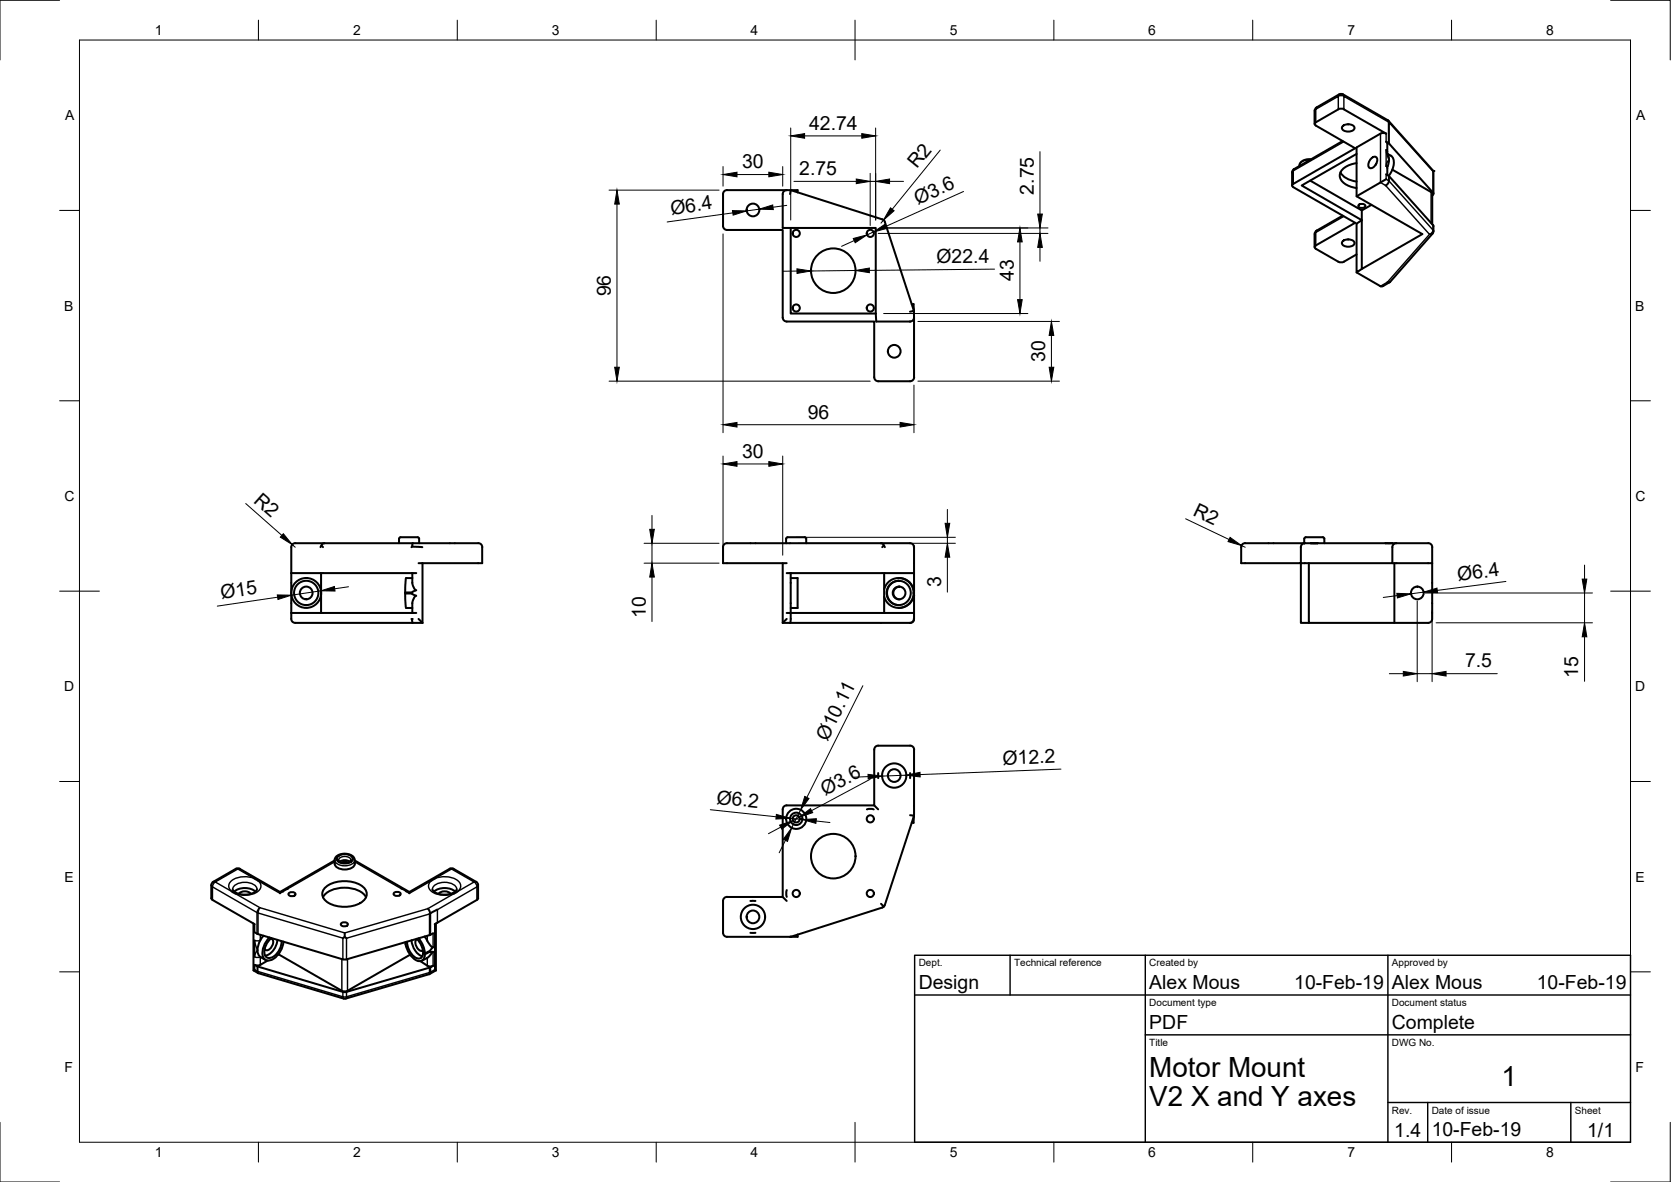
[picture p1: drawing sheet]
<svg xmlns="http://www.w3.org/2000/svg" width="420mm" height="297mm" viewBox="0 0 420 297" stroke-linecap="round" stroke-linejoin="round" font-family="sans-serif">
<!-- layer: Visible -->
<g fill="none" stroke="#000" stroke-width=".51">
<path d="M330.5 27.9v3.2M331.1 27l-.4 .3-.1 .6M336.7 23.7l-5.7 3.3M337.6 31.7a2.08 2.08 0 0 1 3 .3 1.38 1.38 0 0 1-1.8 1.1 .96 .96 0 0 1-1.1-.3 .96 .96 0 0 1-.1-1.1zM337.6 35.4l-12.4 7.2-.3 .7v3.3M337.7 23.7l11.5 6.7M337.7 23.7l-.5-.1-.5 .1M337.9 27.5l10.6 6.1-.7-.2-.7 .2-6 3.4v12.3l16.5 9.5-15.2 8.8v-14.7M337.9 27.5l-.7-.2-.7 .2-5.6 3.2-.3 .4 .2 .4 9.9 5.8-15.5 8.9-.3 .4 .3 .4 15.5 9-9.8 5.7-.3 .4 .2 .4 5.7 3.3 .7 .1 .7-.1M338.9 31.2h.2M341.1 38.7l-13.8 7.9 15.1 8.7-1.3 .9v12.3l1.3-.9M344.8 39.8a.82 .82 0 0 1 1.4 0 2.08 2.08 0 0 1-1.7 2.5 1.38 1.38 0 0 1 0-2.1z"/>
<path d="M348.9 38.7a2.46 2.46 0 0 1 1.3 3.5l-1 2M349.1 39.2a5.8 5.8 0 0 1-.3 3v1.8M349.2 30.4l11.2 12.6-.1 .1M349.3 36.1l11 12.3 .1 .3-.3 .4M349.3 36.1l-.8-.5 .3 .4v2.3l.3 .9M181.8 56.8a1.01 1.01 0 0 0 1 1h14v22M197.8 47.8a1 1 0 0 0-1 1v8.5h23.4v21.5M198.6 48.8l.2-1 23 7.3 .7 .7M198.8 57.3v21.5h21.4M200.6 48.4v-.6h-17.8a1.01 1.01 0 0 0-1 1v8M222.5 55.8l7.3 22.4-1 .1M329.4 45.4l13 7.5 2.4-1.4"/>
<path d="M329.7 40l-1.6 .2a1.65 1.65 0 0 0-1.4 1.5M330.5 58.8v3.3M331.1 57.9l-.4 .4-.1 .5M337.1 43.3a5 5 0 0 0 4 2.3M337.6 54.2l-6.6 3.8M341.1 41a5 5 0 0 0-4.2 2.6 2.61 2.61 0 0 0 1.8 2.9l2.4 .8M341.6 51.6l.8-.4a.65 .65 0 0 1 .9 .7l-.9 .4a.65 .65 0 0 1-.8-.7zM346.1 41.1l-.2 .4M348.5 45l-7.4 4.3M348.5 43.8l.7 .4M349.2 44.2v1.5l-.8 .9M349.2 44.2l11.1 12.4 .1 1.7-.2 .4"/>
<path d="M350.1 42.6l9.7 5.7M359.9 48.2l.3 .5-.1 7.7M360.2 58.7l-10.7 12.1-.7 .1M360.4 43v5.7M196.8 79.8a1.01 1.01 0 0 0 1 1h22v14a1.01 1.01 0 0 0 1 1h8M220.2 78.8l.1 2h8.5M229.3 76.4h.4l.1 1.9M229.8 78.2v1.6M229.8 79.8a1.01 1.01 0 0 1-1 1M229.8 79.8v15M337.6 60.7a2.08 2.08 0 0 1 3 .2 1.38 1.38 0 0 1-1.8 1.1 .96 .96 0 0 1-1.1-.3 .96 .96 0 0 1-.1-1zM338.9 60.2h.2"/>
<path d="M341.1 68.5l6 3.4M341.1 63.9l-3.2 1.9M347.1 71.9h.1M349.4 70.9l-1.8 1.1-.5-.1M228.8 80.8h.1M229.8 94.8a1.01 1.01 0 0 1-1 1M74.2 136.5h46M74.2 136.5a1.01 1.01 0 0 0-1 1v18a1 1 0 0 0 1 1h29.6M80.8 137.1l.4 .4M81.5 136.5l-.5 .3-.4 .7M103.6 137.3l-.1 .2M103.8 136.5l-.1 .9 2.5 .1"/>
<path d="M105 135h-3.3a1.01 1.01 0 0 0-1.3 .4l-.1 1.1M105 135l.4 .4v1.1M120.3 136.5a1.01 1.01 0 0 1 1 1l-.1 4h-16M182.8 136.5h46a1.04 1.04 0 0 1 1 1v18.2M182.8 136.5a1.01 1.01 0 0 0-1 1v4h16M197.7 135.4v1.1M198 135h3.4a1.05 1.05 0 0 1 1.3 .4v1.1M198 135l-.3 .4M221.5 136.5a.52 .52 0 0 1 .6 .4 .52 .52 0 0 1-.3 .6M222.2 137.1l.3 .4M229.8 137.3v.2M313.1 136.5h14.8"/>
<path d="M313.1 136.5a1.01 1.01 0 0 0-1 1v4h15v-4a1.01 1.01 0 0 1 1-1M327.9 136.5h.2M327.9 136.5l.1-1.1a1.01 1.01 0 0 1 1.3-.4h2.4a1.05 1.05 0 0 1 1.3 .4v1.1M328.1 136.5h-.2M328.1 136.5h1.5M329.6 136.5h1.7M331.3 136.5h17.1M348.4 136.5h1.7M350.1 136.5h9M351.1 136.5a1.01 1.01 0 0 0-1 1v4h-23v15h2M359.1 136.5a1.01 1.01 0 0 1 1 1v4M73.2 154h31.5"/>
<path d="M73.2 144h31.5M80.7 144v10M101.9 148.9h1.7v.2h-1.7zM101.9 149.1l.2 3.7M102.1 152.8h1.6M102.1 145.3h1.6M102.1 145.3l-.2 3.6M103.5 155.5l.3 1M103.6 149.1l1.1 .6-.6 .5-.4 1v2.8M103.7 144v2.8l.4 1.1 .6 .4-1.1 .6M103.8 156.5h2.4M103.8 155.5l-.2 .2"/>
<path d="M105.2 155.5l1 1M106.2 141.5v15M196.8 156.5h32M196.8 141.5v15M197.8 154h1l-.2 2.5M197.8 155.5l-1 1M197.8 144h32M198.8 144v10h31M198.8 145.3h1.8v7.5h-1.8M222.3 144v10M222.3 148.1a3.8 3.8 0 0 1 4.1-2.8 3.8 3.8 0 0 1 3.3 3.6M226 145.3a3.8 3.8 0 0 1 3.6 2.4l.2 1.2"/>
<path d="M226 152.8h.1M226 146a3.1 3.1 0 0 0-3 3 3.1 3.1 0 0 0 3 3.1M226.1 147.4a1.6 1.6 0 0 0-1.5 1.6 1.6 1.6 0 0 0 1.5 1.6M229.7 148.9l.1 .2zM229.7 149.1a3.8 3.8 0 0 1-3.3 3.6 3.8 3.8 0 0 1-4.1-2.8M229.8 155.5a.89 .89 0 0 1-1 1M229.8 149.1v.6l-.5 1.2a3.8 3.8 0 0 1-3.2 1.9M229.8 155.5a1.01 1.01 0 0 1-1 1M329.1 141.5v15h30a1 1 0 0 0 1-1v-14M350.1 141.5h10M350.6 141.5v15M220.8 194.3v1.2"/>
<path d="M228.8 187.4h-8a1.01 1.01 0 0 0-1 1v14h-22a.97 .97 0 0 0-1 1v22h-14a.97 .97 0 0 0-1 1v8a1.01 1.01 0 0 0 1 1h17.8v-.5M228.8 194.3v1.2M228.8 187.4a1.01 1.01 0 0 1 1 1M229.8 188.4v16a.43 .43 0 0 1 0 .6 .43 .43 0 0 1-.6-.1h-.4M84.1 216.2l-13.7 8-10.1-5.9-.8-.1-6.1 3.5-.3 .8v3.2l.3 .4M84.2 217.1a2.23 2.23 0 0 0 2.5 1.4 2.07 2.07 0 0 0 2.5-2.4 2.68 2.68 0 0 0-3.7-1.4l-.5 .3a1.43 1.43 0 0 0-.9 1.1v1M85.1 216.1l.5 .6 .8 .2 1.3-.2 .5-.6M85.4 216.5a2.31 2.31 0 0 1 2.6 0M85.9 216.8l.8-.3 .7 .3M89.2 216.2l13.7 8 10.4-6 .8 .1 5.6 3.3M219.7 203.4l-.7-.1-1 .1M219.8 202.4l1 1"/>
<path d="M229.8 204.9l-.1 1.9h-.4M229.8 205l-7.6 22.8M53.4 226.2l10.6 6M58.3 224l.9 .6M58.5 223.5l.2 .4 .6 .4 1.9 .5 2.3-.3 .8-.5 .3-.5M58.9 224.1a4.4 4.4 0 0 1 5.3 0M60.1 224.6a2.15 2.15 0 0 1 3 0M63.7 232.1v11.8l1.2 .6M63.9 220.8l.9 .5M64 234.3l.9 .4 21.3 6.4M66.3 235.1a5 5 0 0 0-1.3 4.9l.5 .5 1.3 .7M67.7 235.6a5.1 5.1 0 0 0-1.5 5 1.65 1.65 0 0 0 2.6 .3l1.1-.9 .8-1.3 .6-2.1"/>
<path d="M68.1 235.9a1.06 1.06 0 0 1 .4 1.7l-.5 .7a.94 .94 0 0 1-1.4 .2M68.2 235.7a4.3 4.3 0 0 0-1.5 4.4 1.61 1.61 0 0 0 2.7-.2l1.1-1.6 .3-1.8M69.7 236.2a4.4 4.4 0 0 1-3 4M70 239.8l16 9.2M70 239.8h.1M70 239.8v.1M70.4 224.2v.3M72.3 223.4l-1.2 .7M72.6 224.5l.8-.3a.65 .65 0 0 1 .9 .7l-.9 .3a.65 .65 0 0 1-.8-.7zM81.2 225.5a6.2 6.2 0 0 1 6.4-2.4l.9 .2a4.9 4.9 0 0 1 3.5 2.2M81.9 222.9a8.2 8.2 0 0 1 9.4 0 2.31 2.31 0 0 1 .9 2.2 2.31 2.31 0 0 1-1.6 1.8 8.4 8.4 0 0 1-8.7-.5 2.17 2.17 0 0 1 0-3.5zM85.7 232.1l.9-.3a.65 .65 0 0 1 .8 .7l-.8 .3a.65 .65 0 0 1-.9-.7z"/>
<path d="M86.7 234.4v.2a.92 .92 0 0 1-.5 1.2M86.7 235.5l.4 .3M99 224.4l.9-.3a.65 .65 0 0 1 .8 .7l-.8 .4a.65 .65 0 0 1-.9-.8zM100.9 223.3l1.2 .7M101.9 236.8a5.6 5.6 0 0 0 3.2 4.7 1.42 1.42 0 0 0 1.7-1.7M102.9 224.2v.3M103.1 239.9l-15.7 9.1-.7 .2-.7-.2M103.5 236.3a4.7 4.7 0 0 0 2.7 4M104.8 235.9a4.6 4.6 0 0 1 1.4 4.4 1.19 1.19 0 0 1-2 .1l-1.2-1.4-.5-1.2-.1-1.2M104.9 236a1.58 1.58 0 0 0 .1 2.4l.2 .2a.79 .79 0 0 0 1.1 .3M105.2 235.8l1.3 2.1 .3 1.7M106.8 235.3l1.4 2.2 .5 .5h.2l-.8 .9"/>
<path d="M106.8 239.6l1.3-.7v.2l-1.3 .7zM107.6 228.4l.6 1.1M108.1 239.1l.8 .1-1.5 1.5M108.2 229.5l-.2 .2M108.7 223.5l.3 .5 .5 .3 1.9 .5 2.3-.3 .9-.5 .2-.5M108.9 234.5l-.9 .5-20.9 6.1h-.9M109.1 224.1a4.4 4.4 0 0 1 5.4 0M109.4 220.8l-.9 .5M109.6 232.1v11.8M110 228.6l-1.8 .9M110.3 224.6a2.15 2.15 0 0 1 3 0M115.1 224l-.9 .6"/>
<path d="M119.7 221.6l.4 .4 .1 .5M119.9 226.2l-10.6 6M120.2 222.5v3.2M120.2 225.7l-.3 .4M188.7 226.4h1.2M188.7 234.4h1.2M196.8 225.4l1 1M197.8 223.7l-.1 .7 .1 1M198.8 235.4h.1M221.5 227.1l.7 .7-.1 .1-23.4 7.5M64 243.7l-.3 .2M64.7 242.9v1.3l.3 .4 21.4 6.3"/>
<path d="M64.7 242.9l21.5 6.4M65.5 242.5l-.7 .1-.8-.1 .7 .4M67.3 241.4l-1.9 1.1M86.4 250.9h.6M105.7 241.5l1.9 1.3 1.3-.1-.9 .5-20.9 6.1h-.9M107.4 240.7l-1.4 .7M108 244.4l.1 .1-.2 .3-20.9 6.1M108.2 244.3l-.1 .2M109.3 243.7l.3 .2M109.6 243.9l-1.6 .9"/>
<circle cx="189.3" cy="52.8" r="1.6"/>
<circle cx="200.2" cy="58.6" r=".9"/>
<circle cx="218.8" cy="58.6" r=".9"/>
<circle cx="200.2" cy="77.4" r=".9"/>
<circle cx="209.5" cy="68" r="5.6"/>
<circle cx="218.8" cy="77.4" r=".9"/>
<circle cx="224.8" cy="88.3" r="1.6"/>
<circle cx="77" cy="149" r="3.8"/>
<circle cx="77" cy="149" r="1.6"/>
<circle cx="77" cy="149" r="3.1"/>
<circle cx="226" cy="149" r="3"/>
<circle cx="226.1" cy="149" r="1.6"/>
<circle cx="356.4" cy="149" r="1.6"/>
<circle cx="224.8" cy="194.9" r="3.1"/>
<circle cx="224.8" cy="194.9" r="1.6"/>
<circle cx="200.2" cy="205.8" r="1.56"/>
<circle cx="200.2" cy="205.8" r=".9"/>
<circle cx="200.2" cy="205.8" r="2.53"/>
<circle cx="209.5" cy="215.2" r="5.6"/>
<circle cx="218.8" cy="205.8" r=".9"/>
<circle cx="189.3" cy="230.4" r="3.1"/>
<circle cx="189.3" cy="230.4" r="1.6"/>
<circle cx="200.2" cy="224.5" r=".9"/>
<circle cx="218.8" cy="224.5" r=".9"/>
</g>
<!-- layer: Visible Narrow -->
<g fill="none" stroke="#000" stroke-width=".36">
<path d="M330.8 27.5l5.7-3.3v3.3M330.8 27.5v3.2M330.9 27.4l-.3 .5M331.1 27l-.2 .4M336.7 23.7l-.2 .5 .7-.2 .7 .2-.2-.5M337.9 27.5v-3.3l11.2 6.5v5.3M337.9 35.6l-12.7 7.3M347.1 33.6v12.3l1.3 .7 11 12.3M348.5 37.6l.4 1.7a1.13 1.13 0 0 1-.1 1.6l-.3 .9zM348.5 33.6v2M348.5 37.6l.3 .4M348.9 30.2l.4 .6-.1-.4"/>
<path d="M349.3 36.1v-5.3l11 12.3v5.3M325.2 42.9l-.3 .4M325.2 42.9v3.3M325.4 42.5l-.2 .4M329.4 40.2a2.48 2.48 0 0 0-2.7 1.4M330.8 58.4v3.3M330.9 58.4l-.3 .4M331.1 57.9l-.2 .5M337.9 54.4l-7.1 4M348.5 43.8v1.2l.7 .5 11.1 12.3v-1.2M348.5 41.8l.3 .4M359.4 58.9l-10.6 12-1.7 1"/>
<path d="M359.8 48.3v7.8M360.2 58.7l-.8 .2M360.4 58.1l-.1-.3a1.25 1.25 0 0 1-.9 1.1M59.3 218.3l.5 .1M60.3 218.3l-.5 .1M84.1 216.6l-11.8 6.8M84.2 216.1a2.23 2.23 0 0 0 2.5 1.5 2.23 2.23 0 0 0 2.5-1.5M84.8 215.3a2.83 2.83 0 0 1 4 .3 1.75 1.75 0 0 1-2.1 1.5 1.75 1.75 0 0 1-2.1-1.5zM85 215.3a2.51 2.51 0 0 1 3.6 .4 1.71 1.71 0 0 1-2.4 1.2 1.1 1.1 0 0 1-1.1-.4 1.1 1.1 0 0 1-.1-1.2zM85.1 216.1a1.8 1.8 0 0 1 3.1 0M89.2 216.6l11.7 6.7M113 218.3h1.1"/>
<path d="M53.1 222.5l.3 .4M53.4 222.9l11.2 6.4v5.3M53.4 222.9v3.3M53.6 221.6h.5l-.5 .6-.2 .7M54.1 221.6l5.7-3.2 4.1 2.4a5.7 5.7 0 0 0-6.1 1 1.55 1.55 0 0 0 .5 2.2zM58.5 223.5a3 3 0 0 1 3.8-1.7 2.33 2.33 0 0 1 2.3 1.7M64 236.3l.4 1.7a1.08 1.08 0 0 1-.1 1.5l-.3 1zM64 232.2v2.1M64 236.3l.8 .2 .7-.2M64.8 221.3l5.6 3.2 .7-.4M64.9 234.7v-5.3l21.3 6.4v5.3M65.1 228.3l.3-.2-.5 1.3h-.1a.89 .89 0 0 1 .3-1.1z"/>
<path d="M65.4 234.9v1.4M107.4 235.2v1.2M108 235v-5.3l-20.9 6.1v5.3M108.2 229.5v5.4M108.5 221.3l-5.6 3.2-.8-.5M108.5 221.3a1.68 1.68 0 0 0-.7 1.6 1.68 1.68 0 0 0 1.1 1.4 6.4 6.4 0 0 0 5.3 .2l-6.6 3.9-20.9 6-21.4-6.3-6.1-3.5a5.7 5.7 0 0 0 6.1-1.1 1.55 1.55 0 0 0-.5-2.2M108.7 223.5a3 3 0 0 1 3.8-1.7 2.33 2.33 0 0 1 2.4 1.7M108.9 234.5v3.5M108.9 239.2v3.5M109.3 232.2v11.5l-1.1 .6v-1.2M109.4 220.8l4.1-2.4 5.7 3.2-4.1 2.4M109.4 220.8a5.7 5.7 0 0 1 6.2 1 1.55 1.55 0 0 1-.5 2.2"/>
<path d="M119.7 221.6h-.5l.5 .6 .2 .7M119.9 222.9l-9.9 5.7v3.3M119.9 222.9v3.3M120.2 222.5l-.3 .4M64 242.5v1.2l.7 .4 21.5 6.4v-1.2M64 240.5l.8 .1 .7-.1M65.4 240.5v2M86 241v8M87.1 249.3v1.2M87.1 250.5l-.1 .4M87.1 250.5h-.9l.2 .4M87.4 241v8"/>
<path d="M107.4 240.7v2M108 243.2v1.2l-20.9 6.1"/>
</g>
<!-- layer: Visible -->
<circle cx="360.4" cy="43" r=".25" fill="#000"/>
<!-- layer: Border -->
<g fill="none" stroke="#000" stroke-width=".25">
<path d="M15 .1h-15v15M20 10.1h390v276.9h-390zM65 5.1v5M115 5.1v5M165 5.1v5M215 5.1v10M265 5.1v5M315 5.1v5M365 5.1v5M405 .1h15v15M15 52.9h5M410 52.9h5"/>
<path d="M15 100.7h5M410 100.7h5M15 148.6h10M405 148.6h10M15 196.4h5M410 196.4h5M15 244.2h5M410 244.2h5M0 282.1v14.9h15M65 287v5M115 287v5M165 287v5"/>
<path d="M215 282.1v9.9M265 287v5M315 287v5M365 287v5M420 282.1v14.9h-15"/>
</g>
<!-- layer: TitleBlock -->
<path d="M230 240.1h180v46.9h-180zM230 250h180M254 240.1v9.9M288 240.1v46.9M349 240.1v46.9M288 260.1h122M349 277.1h61M359 277.1v9.9M395 277.1v9.9" fill="none" stroke="#000" stroke-width=".36"/>
<!-- layer: Dimensions -->
<g fill="none" stroke="#000" stroke-width=".25">
<path d="M198.8 32.2v23.1M202.3 34.1h14.4M220.2 32.2v23.1M236.4 37.7l-12.1 14.9M261.5 38.1v15.7M153.1 47.8h27.7M155.1 51.3v41M181.8 41.9v4.9M181.8 58.8v49.9M184.3 53.5l-16.6 2.3M185.3 43.9h8M190.9 52.6l-3.2 .4"/>
<path d="M196.8 41.9v4.9M197.8 51.6l-3.4 .5M199.6 45.6h15.7M218.8 43.6v13.1M218.8 45.6h1.4M219.6 58.3l-1.6 .7M220.8 58.7h42.7M222.1 55.3l-.6 .8M222.2 57.3h41.3M223.7 45.6h3.5M242.3 48.1l-19.5 8.8M261.5 57.3v1.4"/>
<path d="M200.4 68.1l-3.5 .1M214.8 60.5l-3.2 1.4M215.1 68l-11.2 .1M222.2 78.8h36.2M250.1 67.6l-31.5 .4M256.5 60.8v14.5M261.5 62.2v3.5M153.1 95.8h65.7M229.8 96.8v11.9M230.8 80.8h35.6M230.8 95.8h35.6M264.4 84.3v8"/>
<path d="M181.8 114.6v24.9M185.3 106.7h41M185.3 116.6h8M196.8 114.6v24.9M61.8 126.5l9.1 8M73.5 136.9l.7 .6M161.9 136.5h18.9M163.9 129.5v3.5M163.9 136.5v5M200 135h40.2M200.7 136.5h39.5M238.2 128v3.5"/>
<path d="M238.2 135v1.5M298.1 130.4l10.9 5.2M312.2 137.1l.9 .4M69.8 150.1l-15.2 2.2M80.7 148.5l-7.4 1.1M87.6 147.5l-3.4 .5M161.9 141.5h18.9M163.9 145v11.2M238.2 140v8.8M351.3 149.7l-3.5 .4M356.3 151v20.3M357.9 148.8l-3.1 .4"/>
<path d="M358.3 149h42.1M360.1 153.6v17.7M361.1 156.5h39.3M378.7 146.1l-17.3 2.3M398.4 142v3.5M398.4 149v7.5M217 172.3l-14.1 28.1M349.3 169.3h3.5M356.3 169.3h3.8M363.6 169.3h12.9M398.4 160v11.2M218.3 195.2l-3.5 .1"/>
<path d="M218.8 195.8l-14.7 7.9M227.9 194.8l-6.1 .2M266.8 193.3l-35.4 1.4M178.6 203.5l16.6 1.8M196.3 207.9l-3.1 1.6M197.5 211.2l-1.6 3.1M198.6 205.6l3.1 .4M201 205.4l-1.6 .8M201.3 203.5l-2.2 4.6M205.2 206.3l3.5 .4"/>
</g>
<g fill="#000" stroke="#000" stroke-width=".25">
<path d="M198.8 34.1l3.5-.5v1.1zM216.7 33.6l3.5 .5-3.5 .6zM155.1 47.8l.6 3.5h-1.1zM184.2 52.9l3.5 .1-3.4 1.1zM181.8 43.9l3.5-.6v1.1zM193.3 43.3l3.5 .6-3.5 .5zM190.9 52.6l3.4-1.1 .1 1.2zM214.5 59.9l3.5-.9-3 2zM215.3 45l3.5 .6-3.5 .6zM219.6 58.3l3-2 .5 1.1zM220.2 45.6l3.5-.6v1.2zM223.9 52.2l.9 .8-2.7 2.3z"/>
<path d="M260.9 53.8h1.2l-.6 3.5zM200.4 67.5l3.5 .6-3.5 .6zM215.1 68l3.5-.6v1.1zM256.5 57.3l.5 3.5h-1.1zM255.9 75.3h1.1l-.5 3.5zM261.5 58.7l.6 3.5h-1.2zM154.6 92.3h1.1l-.6 3.5zM264.4 80.8l.6 3.5h-1.2zM263.8 92.3h1.2l-.6 3.5zM181.8 106.7l3.5-.5v1.1zM181.8 116.6l3.5-.6v1.2zM193.3 116l3.5 .6-3.5 .6z"/>
<path d="M226.3 106.2l3.5 .5-3.5 .6zM71.2 134.1l2.3 2.8-3-1.9zM163.4 133h1.1l-.6 3.5zM237.6 131.5h1.2l-.6 3.5zM309.3 135.1l2.9 2-3.4-1zM69.7 149.5l3.6 .1-3.4 1.1zM80.7 148.5l3.4-1.1 .1 1.1zM163.9 141.5l.6 3.5h-1.1zM238.2 136.5l.6 3.5h-1.2zM351.2 149.1l3.6 .1-3.4 1.1zM357.9 148.8l3.4-1 .2 1.1zM397.8 145.5h1.2l-.6 3.5z"/>
<path d="M352.8 168.7l3.5 .6-3.5 .6zM360.1 169.3l3.5-.6v1.2zM398.4 156.5l.6 3.5h-1.2zM218.2 194.6l3.6 .4-3.5 .8zM227.9 194.8l3.4-.7 .1 1.1zM195.2 204.7l3.4 .9-3.5 .2zM196 207.4l3.4-1.2-2.8 2.2zM199.1 208.1l-1.1 3.3-1-.5zM202.4 200.1l1 .6-2.1 2.8zM201 205.4l2.8-2.2 .5 1zM201.7 206l3.6-.3-.2 1.2z"/>
</g>
<g font-size="7">
<text x="289" y="270.6">Motor Mount</text>
<text x="377.5" y="273">1</text>
<text x="289" y="278.1">V2 X and Y axes</text>
</g>
<g font-size="4.9">
<text x="203.5" y="32.6">42.74</text>
<text x="186.6" y="42.3">30</text>
<text x="201" y="44">2.75</text>
<text x="230.5" y="42.6" transform="rotate(-51 230.5 42.6)">R2</text>
<text x="168.8" y="54" transform="rotate(-8 168.8 54)">Ø6.4</text>
<text x="230.8" y="51.5" transform="rotate(-24 230.8 51.5)">Ø3.6</text>
<text x="259.9" y="48.9" transform="rotate(-90 259.9 48.9)">2.75</text>
<text x="235.5" y="66.1" transform="rotate(-1 235.5 66.1)">Ø22.4</text>
<text x="254.9" y="70.7" transform="rotate(-90 254.9 70.7)">43</text>
<text x="153.6" y="74.5" transform="rotate(-90 153.6 74.5)">96</text>
<text x="262.8" y="91" transform="rotate(-90 262.8 91)">30</text>
<text x="203.1" y="105.2">96</text>
<text x="186.6" y="115">30</text>
<text x="63.6" y="126.2" transform="rotate(42 63.6 126.2)">R2</text>
<text x="299.8" y="129.5" transform="rotate(26 299.8 129.5)">R2</text>
<text x="236.6" y="147.5" transform="rotate(-90 236.6 147.5)">3</text>
<text x="366.7" y="146" transform="rotate(-7 366.7 146)">Ø6.4</text>
<text x="55.7" y="150.5" transform="rotate(-8 55.7 150.5)">Ø15</text>
<text x="162.4" y="155.2" transform="rotate(-90 162.4 155.2)">10</text>
<text x="368.4" y="167.7">7.5</text>
<text x="396.9" y="170.3" transform="rotate(-90 396.9 170.3)">15</text>
<text x="208" y="186.5" transform="rotate(-63 208 186.5)">Ø10.11</text>
<text x="252.2" y="192.2" transform="rotate(-2 252.2 192.2)">Ø12.2</text>
<text x="180.1" y="202" transform="rotate(6 180.1 202)">Ø6.2</text>
<text x="207.5" y="200" transform="rotate(-28 207.5 200)">Ø3.6</text>
<text x="231" y="248.5">Design</text>
<text x="289" y="248.5">Alex Mous</text>
<text x="325.4" y="248.5">10-Feb-19</text>
<text x="350" y="248.5">Alex Mous</text>
<text x="386.4" y="248.5">10-Feb-19</text>
<text x="289" y="258.6">PDF</text>
<text x="350" y="258.6">Complete</text>
<text x="350.6" y="285.7">1.4</text>
<text x="360" y="285.5">10-Feb-19</text>
<text x="399.1" y="285.7">1/1</text>
</g>
<g font-size="3.5">
<text x="39" y="8.8">1</text>
<text x="88.8" y="8.8">2</text>
<text x="138.8" y="8.8">3</text>
<text x="188.7" y="8.8">4</text>
<text x="238.8" y="8.8">5</text>
<text x="288.7" y="8.8">6</text>
<text x="338.8" y="8.8">7</text>
<text x="388.8" y="8.8">8</text>
<text x="16.4" y="30.2">A</text>
<text x="411.4" y="30.2">A</text>
<text x="16.2" y="78">B</text>
<text x="411.2" y="78">B</text>
<text x="16.2" y="125.9">C</text>
<text x="411.2" y="125.9">C</text>
<text x="16.2" y="173.7">D</text>
<text x="411.2" y="173.7">D</text>
<text x="16.2" y="221.6">E</text>
<text x="411.2" y="221.6">E</text>
<text x="16.2" y="269.4">F</text>
<text x="411.2" y="269.4">F</text>
<text x="39" y="290.8">1</text>
<text x="88.8" y="290.8">2</text>
<text x="138.8" y="290.8">3</text>
<text x="188.7" y="290.8">4</text>
<text x="238.8" y="290.8">5</text>
<text x="288.7" y="290.8">6</text>
<text x="338.8" y="290.8">7</text>
<text x="388.8" y="290.8">8</text>
</g>
<g font-size="2.5">
<text x="231" y="242.9">Dept.</text>
<text x="255" y="242.9">Technical reference</text>
<text x="289" y="242.9">Created by</text>
<text x="350" y="242.9">Approved by</text>
<text x="289" y="252.8">Document type</text>
<text x="350" y="252.8">Document status</text>
<text x="289" y="262.9">Title</text>
<text x="350" y="262.9">DWG No.</text>
<text x="350" y="279.9">Rev.</text>
<text x="360" y="279.9">Date of issue</text>
<text x="396" y="279.9">Sheet</text>
</g>
</svg>
